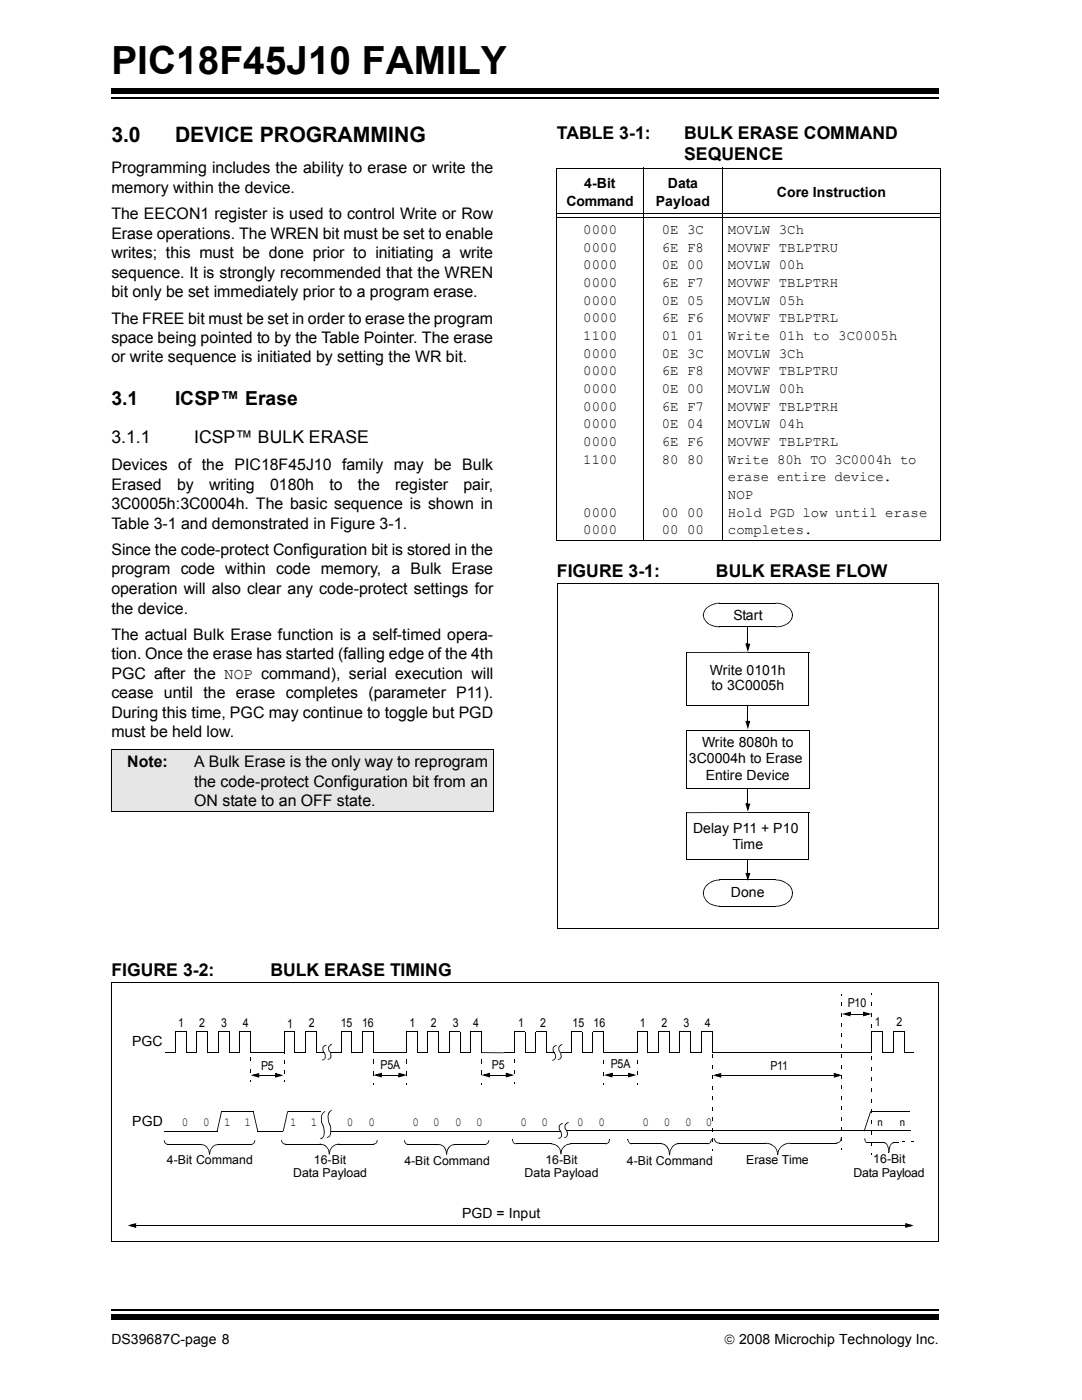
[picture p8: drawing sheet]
<svg xmlns="http://www.w3.org/2000/svg" width="216mm" height="279mm" viewBox="0 0 216 279" stroke-linecap="round" stroke-linejoin="round" font-family="sans-serif">
<path d="M22.2 19.6h165.1" fill="none" stroke="#000" stroke-width=".34"/>
<path d="M22.2 17.7h165.1v1.1h-165.1z" fill="#000"/>
<path d="M22.2 260.4h165.1v5.9h-165.1z" fill="#fff"/>
<path d="M22.2 261.4h165.1" fill="none" stroke="#000" stroke-width=".34"/>
<path d="M22.2 262.4h165.1v1.1h-165.1z" fill="#000"/>
<path d="M22.2 149.6h76.2v12.3h-76.2z" fill="#e6e6e6"/>
<g fill="none" stroke="#000" stroke-width=".2">
<path d="M111 33.5h76.7M111.1 33.6v74.3M128.4 33.4v74.6M144.2 33.4v74.6M187.7 33.6v74.3M111.2 42.6h76.4M111.2 43.5h76.4M111 108h76.7M111.2 116.4v68.9M111.2 116.5h76.1M187.2 116.5v68.9M137 130.1v10.7"/>
<path d="M143.6 120.4h11.3M143.6 125.1h11.3M149.2 130.2h12.3M149.2 125.2v3.3M161.4 130.2v10.7M22.1 149.6h76.4M22.2 149.7v12.2M98.4 149.7v12.2M136.8 157.4h24.7M136.9 145.7v11.7M136.9 145.8h24.7M136.9 140.8h24.5"/>
<path d="M149.2 140.8v3.1M149.2 157.3v3.1M161.5 145.8v11.7M22.1 161.9h76.4M136.9 171.5h24.5M137 162.1v9.4M143.6 175.6h11.3M149.2 162.2h12.3M149.2 171.5v2.8M161.4 162.2v9.4M111.1 185.3h76.1M143.6 180.9h11.3"/>
<path d="M32.9 210.1h2.1v-4.2h2.2v4.2h2.1v-4.2h2.1v4.2h2.2v-4.2h2.1v4.2h2.1v-4.2h2.2v4.2M50 210.1h6.7v-4.2h2.1v4.2h2.2v-4.2h2.1v4.2M51.7 214.6h3.2M66 210.1h2.1v-4.2h2.1v4.2h2.1v-4.2h2.2v4.2M74.4 210.1h6.8v-4.2h2.1v4.2M76.2 214.6h3.3M83.2 210.1h2.1v-4.2h2.2v4.2M142.2 210.1h31.8v-4.2h2.1v4.2M143.9 214.6h22.5M169.7 202.4h2.5M176.1 210.1h2.2v-4.2h2.1v4.2M51.4 225.7h5.1"/>
<path d="M64.7 225.7h47.1M143.5 228.1h9.2M157.6 228.1h9.3M173.8 221.8h7.6M27.2 244.6h153.4"/>
</g>
<path d="M137 130.2h12.2M137 162.2h12.2" fill="none" stroke="#000" stroke-width=".21"/>
<g fill="#000">
<path d="M140.2 122.8l.2 .1zM140.8 121.4l1.6-.9v.2l-1.5 .8-.5 1.3h-.2l.3-1zM140.2 122.7l.2-.1zM140.2 122.7h.2l.1 .5h-.2zM140.3 123.2h.2l.2 .5h-.2zM142.4 120.5l.6-.2v.2l-.6 .2zM143 120.3h.7v.2h-.7zM143.7 120.3l.1 .2zM143.7 125l.1 .2zM140.5 123.7l.2-.1 .7 .8 .5 .3 1.8 .3v.2a3.5 3.5 0 0 1-3.2-1.5zM149 128.5h.2v.3h-.2zM148.8 128.5l.3 .1 .3 .9-.3 .1 .2-1 .3 .1-.4 .1v-.3h.5l-.5 1.6z"/>
<path d="M154.7 120.3l.1 .2zM154.7 125l.1 .2zM154.8 120.3a3.7 3.7 0 0 1 3.1 1.5l-.1 .1-.3-.4-.9-.6-1.2-.4h-.6zM154.8 125h.6v.2h-.6zM155.4 125l.7-.1v.1l-.7 .2zM157.8 121.9l.1-.1 .3 .5-.2 .1zM158 122.8l.2 .1zM158 122.6l.2 .1zM158 122.3h.2v.5h-.2zM158 122.7h.2a2.59 2.59 0 0 1-2.1 2.3v-.1l1-.5 .4-.4 .5-.8zM149 143.9h.2v.3h-.2zM148.8 143.9l.3 .1 .3 .9-.3 .1 .2-1 .3 .1-.4 .1v-.3h.5l-.5 1.7z"/>
<path d="M140.2 178.3l.2 .1zM141.3 176.3l1.1-.6v.2l-1 .6-.4 .3-.3 .5-.3 1h-.2a2.41 2.41 0 0 1 1.1-2zM140.2 178.2l.2-.1zM140.2 178.2h.2l.1 .5-.2 .1zM140.3 178.8l.2-.1 .2 .6h-.2zM142.4 175.7l.6-.1v.1l-.6 .2zM143 175.6l.7-.1v.2h-.7zM143.7 175.5l.1 .2zM149 174.2h.2v.4h-.2zM149 160.4h.2v.3h-.2zM148.7 174.2l.4 .1 .3 .9-.3 .1 .2-1 .3 .1-.4 .2v-.4h.5l-.5 1.6zM148.7 160.4l.4 .1 .3 .8-.3 .1 .2-.9 .3 .1-.4 .1v-.3h.5l-.5 1.6z"/>
<path d="M154.7 175.5l.1 .2zM154.8 175.5a3.7 3.7 0 0 1 3.1 1.7l-.1 .1-.3-.5-.9-.6-1.2-.5h-.6zM157.8 177.3l.1-.1 .3 .5-.2 .1zM158 178.3l.2 .1zM158 178.1l.2 .1zM158 177.7h.2v.6h-.2zM158 178.2h.2a2.66 2.66 0 0 1-2.1 2.5v-.1l.5-.2 .9-.7 .5-1zM143.7 180.8l.1 .1zM140.5 179.3l.2-.1 .3 .5 .9 .7 1.8 .4v.1a3.4 3.4 0 0 1-3.2-1.6zM154.7 180.8l.1 .1zM154.8 180.8l.6-.1v.2h-.6zM155.4 180.7l.7-.1v.1l-.6 .2z"/>
<path d="M167.8 198.3h.2v.4h-.2zM173.9 198.3h.1v.3h-.1zM51.4 214.3h.3v.3h-.3zM50 214.6l1.7-.5-.1 .4-.9 .3-.1-.4 1 .3-.1 .3-.1-.4h.3v.5zM54.9 214.1l1.7 .5-1.7 .5 .1-.4 .9-.3 .1 .4-1-.3 .1-.3 .1 .4h-.3zM54.9 214.6h.3v.3h-.3zM56.6 215.6h.2v.4h-.2zM56.6 213.6h.2v.7h-.2zM56.6 211.6h.2v.7h-.2zM56.6 210h.2v.4h-.2zM63.1 210h1.6v.2h-1.6zM74.4 216.2h.2v.3h-.2z"/>
<path d="M74.4 213.8h.2v.8h-.2zM74.4 211.5h.2v.8h-.2zM74.4 209.6h.2v.4h-.2zM75.9 214.3h.3v.3h-.3zM74.5 214.6l1.7-.5-.1 .4-.9 .2-.1-.3 1 .2-.1 .4-.1-.4h.3v.4zM79.5 214.1l1.7 .5-1.7 .4 .1-.4 .9-.2 .1 .3-1-.2 .1-.4 .1 .5h-.3zM79.5 214.6h.3v.2h-.3zM81.1 216.1h.1v.4h-.1zM81.1 213.8h.1v.8h-.1zM81.1 211.4h.1v.8h-.1zM81.1 209.5h.1v.4h-.1zM143.6 214.3h.3v.3h-.3z"/>
<path d="M142.2 214.6l1.7-.5-.1 .4-.9 .3-.1-.4 1 .3-.1 .3-.1-.4h.3v.5zM166.4 214.1l1.7 .5-1.7 .5 .1-.4 .9-.3 .1 .4-1-.3 .1-.3 .1 .4h-.3zM166.4 214.6h.3v.3h-.3zM167.8 218.8h.2v.6h-.2zM167.8 216.7h.2v.7h-.2zM167.8 214.6h.2v.7h-.2zM167.8 212.5h.2v.7h-.2zM167.8 210.5h.2v.6h-.2zM167.8 208.4h.2v.7h-.2zM167.8 206.3h.2v.7h-.2zM167.8 204.2h.2v.7h-.2zM167.8 202.2h.2v.6h-.2z"/>
<path d="M167.8 200.1h.2v.7h-.2zM169.4 202.1h.3v.3h-.3zM168 202.4l1.7-.5-.1 .4-.9 .2-.1-.3 1 .3-.1 .3-.1-.4h.3v.4zM172.2 201.9l1.7 .5-1.7 .4 .1-.3 .9-.3 .1 .3-1-.2 .1-.4 .2 .5h-.4zM172.2 202.4h.4v.2h-.4zM173.9 217.2h.1v.7h-.1zM173.9 215.1h.1v.7h-.1zM173.9 212.9h.1v.7h-.1zM173.9 210.8h.1v.7h-.1zM173.9 208.6h.1v.8h-.1zM173.9 206.5h.1v.7h-.1zM173.9 204.4h.1v.7h-.1z"/>
<path d="M173.9 202.2h.1v.7h-.1zM173.9 200.1h.1v.7h-.1zM142.4 227.1l.2 .1zM142.4 227.2h.2l.1 .4h-.2zM142.5 227.6l.2-.1 .2 .3-.1 .1zM143.6 228.1v.1zM142.9 227.8l.7 .3v.1l-.8-.3zM152.6 228.1l.1 .1zM152.7 228.1a2.62 2.62 0 0 1 2.4 1.4l-.2 .1-.5-.8-.7-.4-1-.2zM154.9 229.6l.2-.1 .1 .5h-.1zM155.1 230.4l.2 .1zM155.9 228.7l.8-.5 .1 .2-.8 .4-.3 .4-.3 .4-.1 .8h-.2l.2-.9z"/>
<path d="M155.1 230h.1l.1 .4h-.2zM156.7 228.2l.5-.1v.2l-.4 .1zM157.2 228.1h.4v.1l-.4 .1zM157.6 228.1l.1 .1zM166.7 228.1l.1 .1zM166.8 228.1l.4-.1 .1 .1-.5 .1zM167.2 228l.3-.2 .1 .1-.3 .2zM167.8 229.1h.2v.4h-.2zM167.8 227h.2v.7h-.2zM167.8 225h.2v.7h-.2zM167.8 222.9h.2v.7h-.2zM167.8 220.8h.2v.7h-.2z"/>
<path d="M167.8 227.1l.1 .1zM167.8 227.2h.1v.4l-.3 .3-.1-.1zM173.7 221.8h.1l-1.3 4-.2-.1zM173.9 230.1h.1v.3h-.1zM173.9 227.9h.1v.7h-.1zM173.9 225.8h.1v.7h-.1zM173.9 223.6h.1v.7h-.1zM173.9 221.5h.1v.7h-.1zM173.9 219.3h.1v.8h-.1zM26.8 244.3h.4v.3h-.4zM25.5 244.6l1.7-.5-.1 .4-.9 .2-.1-.3 1 .3-.1 .3-.2-.4h.4v.4zM180.6 244.1l1.7 .5-1.7 .4 .2-.3 .9-.3v.3l-.9-.2v-.3l.2 .4h-.4z"/>
<path d="M180.6 244.6h.4v.2h-.4z"/>
</g>
<g fill="#000">
<path d="M149 128.6h.5l-.3 .9zM149 144h.5l-.3 .9zM149 174.4h.5l-.3 .8zM149 160.5h.5l-.3 .9zM50.7 214.6l.9-.3v.6zM55 214.3l.9 .3-.9 .3zM75.1 214.6l.9-.3v.5zM79.7 214.3l.9 .3-.9 .2zM142.9 214.6l.9-.3v.6zM166.5 214.3l.9 .3-.9 .3zM168.7 202.4l.8-.3v.5zM172.4 202.1l.9 .3-.9 .2z"/>
<path d="M26.1 244.6l.9-.3v.5zM180.8 244.3l.9 .3-.9 .2z"/>
</g>
<path d="M64.3 222.3l.3-.2h.9a3.2 3.2 0 0 0 .4 2.5l.1 1.7-.3 .4-.3 .3h-.9a3.4 3.4 0 0 0-.3-3.1l-.1-.7z" fill-rule="evenodd" fill="#fff"/>
<path d="M44.1 221.8l.2 .1-.9 4-.2-.1zM50.5 221.9h.1l.9 3.8-.2 .1zM63.9 227.2l.1 .1zM64 227.2l.2-.2 .1 .2-.3 .1zM64.2 227l.2-.2 .2 .2-.3 .2zM64.8 221.8l.1 .1zM64.5 222l.3-.2 .1 .1-.3 .2-.3 .5v1.6a3.5 3.5 0 0 1 .3 2.8l-.2-.2 .2-.3-.1-1.4a3.2 3.2 0 0 1-.2-2.9zM65.2 227l.2 .1zM65.3 226.9l.2-.1 .1 .2-.2 .1zM65.7 226.6l.2 .1-.3 .3-.1-.2zM66.1 221.5l.1 .1zM65.6 222l.5-.5 .1 .1-.5 .5-.2 .7 .3 1.4a3.1 3.1 0 0 1 .1 2.5l-.2-.1 .2-.3v-1.5a3.6 3.6 0 0 1-.3-2.8z" fill="#000"/>
<path d="M32.8 225.7h10.6M44.2 221.8h6.5" fill="none" stroke="#000" stroke-width=".2"/>
<path d="M64.6 208.9l.3-.2h.7a1.48 1.48 0 0 0 .3 1.4l.1 .5-.2 .7-.3 .1h-.8a1.33 1.33 0 0 0-.2-1.7l-.1-.3z" fill-rule="evenodd" fill="#fff"/>
<path d="M64.2 211.5l.1 .1zM64.3 211.5l.2-.1 .1 .2h-.3zM64.5 211.4l.2-.1 .1 .1-.2 .2zM65 208.5l.2 .2zM64.4 209l.6-.5 .1 .2-.5 .3v.7a1.41 1.41 0 0 1 .2 1.7v-.9l-.4-.7zM65.4 211.3l.1 .2zM65.4 211.3h.3v.1l-.2 .1zM65.7 211.3l.1-.1 .1 .1-.2 .1zM66.1 208.3l.2 .2zM65.9 208.5l.2-.2 .1 .2-.5 .5v.6a1.29 1.29 0 0 1 .2 1.7l.1-1.1a1.14 1.14 0 0 1-.1-1.7z" fill="#000"/>
<path d="M87.5 210.1h2.2v-4.2h2.1v4.2M91.8 210.1h2.1v-4.2h2.2v4.2M100.5 210.1h2.2v-4.2h2.1v4.2M104.8 210.1h2.1v-4.2h2.2v4.2M111.9 210.1h2.1v-4.2h2.2v4.2h2.1v-4.2h2.1v4.2" fill="none" stroke="#000" stroke-width=".2"/>
<path d="M110.5 208.9l.3-.1h.7a1.48 1.48 0 0 0 .3 1.4l.2 .5-.1 .4-.5 .4h-.7a1.33 1.33 0 0 0-.3-1.7v-.4z" fill-rule="evenodd" fill="#fff"/>
<g fill="#000">
<path d="M49.9 215.6h.1v.4h-.1zM49.9 213.3h.1v.8h-.1zM49.9 211h.1v.7h-.1zM49.9 209.1h.1v.3h-.1zM96 216.1h.1v.3h-.1zM96 213.7h.1v.8h-.1zM96 211.4h.1v.8h-.1zM96 209.5h.1v.4h-.1zM96 210l.1 .2zM97.5 214.3h.3v.3h-.3zM96.1 214.6l1.7-.5-.1 .4-.9 .2-.1-.3 1 .2-.1 .4-.1-.4h.3v.4zM100.5 210l.1 .2z"/>
<path d="M100.9 214.1l1.7 .5-1.7 .4 .1-.4 .9-.2 .1 .3-1-.2 .1-.4 .2 .5h-.4zM100.9 214.6h.4v.2h-.4zM102.6 216h.1v.3h-.1zM102.6 213.6h.1v.8h-.1zM102.6 211.3h.1v.8h-.1zM102.6 209.4h.1v.3h-.1zM109 210h1.7v.2h-1.7zM110.2 211.5l.1 .2zM110.2 211.5h.2l.1 .1-.2 .1zM110.6 211.3l.1 .2-.2 .1-.1-.1zM111 208.5l.1 .2zM110.3 209l.7-.5v.2l-.5 .4v.6a1.41 1.41 0 0 1 .2 1.8l-.1-.2 .1-.1v-.7l-.4-.7z"/>
<path d="M111.3 211.4l.1 .2zM111.4 211.4l.2-.1v.2l-.2 .1zM111.6 211.3l.1-.1 .1 .1-.2 .2zM112.1 208.4l.1 .1zM111.8 208.5l.3-.1v.1l-.5 .5v.6a1.54 1.54 0 0 1 .2 1.7l-.1-.1 .2-.2-.1-.7-.1-.3a1 1 0 0 1 .1-1.5zM120.4 216.3h.2v.3h-.2zM120.4 213.9h.2v.8h-.2zM120.4 211.6h.2v.8h-.2zM120.4 209.7h.2v.3h-.2zM121.9 214.3h.3v.3h-.3zM120.5 214.6l1.7-.5-.1 .4-.9 .2-.1-.3 1 .2-.1 .4-.1-.4h.3v.4zM125.3 214.1l1.7 .5-1.7 .4 .1-.4 .9-.2 .1 .3-1-.2 .1-.4 .1 .5h-.3z"/>
<path d="M125.3 214.6h.3v.2h-.3zM127 216.2h.2v.3h-.2zM127 213.8h.2v.8h-.2zM127 211.5h.2v.8h-.2zM127 209.6h.2v.3h-.2zM142.1 218.8h.2v.7h-.2zM142.1 216.7h.2v.7h-.2zM142.1 214.6h.2v.7h-.2zM142.1 212.5h.2v.7h-.2zM142.1 210.4h.2v.7h-.2zM142.1 208.7h.2v.3h-.2zM180.3 210h1.9v.2h-1.9z"/>
<path d="M142.1 229.2h.2v.4h-.2zM142.1 227.1h.2v.8h-.2zM142.1 225.1h.2v.7h-.2zM142.1 223h.2v.7h-.2zM142.1 220.9h.2v.7h-.2z"/>
</g>
<path d="M96.7 214.6l.9-.3v.5zM101.1 214.3l.9 .3-.9 .2zM121.2 214.6l.8-.3v.5zM125.5 214.3l.9 .3-.9 .2z" fill="#000"/>
<path d="M97.8 214.6h3.1M120.4 210.1h6.7v-4.3h2.1v4.3h2.2v-4.3h2.2v4.3h2.1v-4.2h2.1v4.2M122.2 214.6h3.1M137.9 210.1h2.1v-4.3h2.2v4.3" fill="none" stroke="#000" stroke-width=".2"/>
<path d="M96.1 210.1h4.4" fill="none" stroke="#000" stroke-width=".21"/>
<path d="M111.8 224.5l.2-.2 .8 .1a1.33 1.33 0 0 0 .3 1.3l.1 1-.6 .3h-.8a1.21 1.21 0 0 0-.2-1.6v-.7z" fill-rule="evenodd" fill="#fff"/>
<g fill="#000">
<path d="M32.7 227.6h.2zM32.7 227.6h.2v.3h-.1zM32.8 227.9h.1l.2 .2-.2 .1zM33.6 228.3v.2zM32.9 228.2l.2-.1 .5 .2-.1 .2zM40 228.3v.2zM40.1 228.3l.7 .1 .6 .5-.2 .1-.5-.4-.7-.1zM41.2 229l.2-.1 .3 .7h-.1zM41.7 230.3l.2 .1zM42.3 228.9l.2-.2 .2 .1-.7 .8-.1 .7h-.2l.2-.7zM41.6 229.6h.1l.2 .7h-.2zM41.7 230.3h.2z"/>
<path d="M42.5 228.7l.4-.3v.2l-.3 .2zM42.9 228.4l.7-.1v.2l-.7 .1zM43.6 228.3l.1 .2zM50 228.3l.1 .2zM50.1 228.3l.3-.1v.2l-.3 .1zM50.4 228.2l.2-.1 .1 .1-.3 .2zM50.8 227.5l.1 .1zM50.8 227.6h.1l-.2 .6-.1-.1zM56.1 227.5h.2zM56.1 227.6h.2v.3h-.2zM56.1 227.9l.2-.1 .2 .3h-.2zM57 228.3v.1z"/>
<path d="M56.3 228.1h.2l.5 .2v.1zM63.8 228.2v.2zM63.9 228.2l.7 .2 .6 .5-.1 .1-.5-.4-.8-.2zM65.1 229l.1-.1 .5 .6h-.2zM65.6 230.3l.2 .1zM66.2 228.9l.3-.3 .1 .1-.6 .8-.2 .8h-.2l.2-.8zM65.5 229.5h.2l.1 .8h-.2zM65.6 230.3h.2zM66.5 228.6l.3-.2 .1 .2-.3 .1zM66.8 228.4l.8-.2v.2l-.7 .2zM67.6 228.2l.1 .2zM74.4 228.3l.1 .1z"/>
<path d="M74.5 228.3l.3-.1v.2h-.3zM74.8 228.2l.2-.1 .1 .1-.3 .2zM75.2 227.5l.2 .1zM75.2 227.6h.2l-.3 .6-.1-.1zM80.6 227.6h.2zM80.6 227.6h.2l.1 .3h-.2zM80.7 227.9h.2l.1 .2-.2 .1zM81.3 228.3l.1 .2zM81.4 228.3l.1 .2zM80.8 228.2l.2-.1 .4 .2v.2zM87.4 228.3l.1 .2zM87.5 228.3l.6 .1 .6 .5-.1 .1-.5-.4-.6-.1z"/>
<path d="M88.6 229l.1-.1 .4 .7h-.2zM89 230.3l.2 .1zM89.5 228.9l.3-.2 .1 .1-.6 .8-.1 .7h-.2l.2-.8zM88.9 229.6h.2l.1 .7h-.2zM89 230.3h.2zM89.8 228.7l.3-.3 .1 .2-.3 .2zM90.1 228.4l.7-.1v.2l-.6 .1zM90.8 228.3l.1 .2zM96.7 228.3l.2 .2zM96.8 228.3l.3-.1v.2l-.2 .1zM97.1 228.2l.2-.1 .1 .1-.3 .2zM97.5 227.5l.1 .1z"/>
<path d="M97.5 227.6h.1l-.2 .6-.2-.1zM102.2 227.4l.2 .1zM102.2 227.5h.2v.3h-.2zM102.2 227.8h.2l.2 .2-.2 .1zM103 228.2l.1 .2zM103.1 228.2l.1 .2zM102.4 228.1l.2-.1 .5 .2v.2l-.4-.1zM110 228.2v.2zM110.1 228.2l.7 .2 .7 .4-.2 .2-.5-.5-.8-.1zM111.3 227.1l.2 .2zM111.3 228.9l.2-.1 .3 .7h-.1zM111.4 227.1l.3-.1v.2l-.2 .1z"/>
<path d="M111.8 230.2l.2 .1zM112.4 228.8l.3-.2 .2 .1-.8 .8-.1 .8-.2-.1 .2-.7zM111.7 229.5h.1l.2 .7-.2 .1zM111.7 227l.1-.1 .1 .1-.1 .2zM111.8 230.3h.2zM112.1 224.1l.2 .2zM111.7 224.4l.4-.3 .1 .2-.5 .3v.7a1.69 1.69 0 0 1 .4 1.6l-.2 .1-.1-.1 .2-.1v-.4l-.5-1v-.5zM112.5 227l.1 .1zM112.7 228.6l.4-.2v.1l-.3 .2zM112.6 227l.2-.1 .1 .1-.3 .1zM112.8 226.9l.2-.1 .1 .1-.2 .1zM113.1 228.4l.7-.2 .1 .2-.8 .1z"/>
<path d="M113.3 224l.2 .1zM113 224.1l.3-.1 .1 .1-.6 .5 .1 .6 .1 .3a1.08 1.08 0 0 1 .1 1.4l-.1-.1 .2-.6-.2-.5a1.05 1.05 0 0 1 0-1.6zM113.8 228.2l.2 .2zM120.8 228.2l.1 .2zM120.7 228.2l.1 .2zM120.8 228.2l.3-.1v.2l-.3 .1zM121.1 228.1l.2-.1 .1 .1-.3 .2zM121.5 227.4l.2 .1zM121.5 227.5h.2l-.1 .4-.2 .2-.1-.1 .2-.2zM125.2 227.3l.2 .1zM125.2 227.4h.2v.3h-.1zM125.3 227.7h.1l.2 .3-.1 .1z"/>
<path d="M125.9 228.2l.1 .2zM126.1 228.2v.2zM125.5 228.1l.1-.1 .5 .2-.1 .2zM131.9 228.2l.1 .2zM132 228.2l.7 .2 .5 .5-.1 .1-.5-.5-.6-.1zM133.1 229l.1-.1 .4 .7h-.2zM133.5 230.4l.2 .2zM134.3 228.6l.3-.2 .1 .1-.5 .5-.4 .6-.1 .9-.2-.1a2.67 2.67 0 0 1 .8-1.8zM133.4 229.6h.2l.1 .8-.2 .1zM133.5 230.5l.2-.1zM134.6 228.4l.3-.2 .1 .2-.3 .1zM134.9 228.2h.4v.2h-.4z"/>
<path d="M135.3 228.2v.2zM141.2 228.2l.1 .2zM141.1 228.2l.2 .2zM141.2 228.2l.3-.1v.2l-.2 .1zM141.5 228.1l.2-.1 .1 .1-.3 .2zM141.9 227.3l.1 .1zM141.9 227.4h.1l-.2 .7-.2-.1zM172.5 227.2l.1-.1zM172.5 227.3l.1-.1 .2 .6-.2 .1zM172.6 227.9l.2-.1 .1 .1-.1 .1zM172.9 227.9l.1 .2zM173 227.9v.2z"/>
<path d="M172.8 227.9h.2v.2l-.2-.1zM176.4 227.9v.2zM176.5 227.9l.3 .2 .4 .5h-.2l-.3-.4-.3-.1zM177 228.6h.2l.2 .6h-.2zM177.3 230l.2 .1zM177.5 228.6h.2l-.2 1.4h-.2zM177.2 229.2h.2l.1 .8h-.2zM177.9 228.1l.1 .1-.3 .4-.1-.1zM177.9 228.1l.4-.2v.2l-.3 .2zM178.3 227.9l.1 .2zM181.8 227.9l.1 .2zM181.7 227.9l.1 .2z"/>
<path d="M181.8 227.9h.1l.1 .2h-.2zM182 227.8l.2 .1-.2 .2-.1-.2zM182.1 227.1l.2 .2zM182.1 227.2l.2 .1-.1 .6-.2-.1z"/>
</g>
<g fill="none" stroke="#000" stroke-width=".2">
<path d="M33.4 228.4h6.7M43.5 228.4h6.7M56.9 228.4h7M67.5 228.4h7M81.4 228.4h6.1M90.7 228.4h6.2M103.1 228.3h7M113 225.7h68.7M113.7 228.3h7.1M126 228.3h6M135.2 228.3h6M173 228h3.5"/>
<path d="M178.2 228h3.6"/>
</g>
<g fill="#fff">
<path d="M179.5 226.9h4v1.3h-4z"/>
<path d="M179.5 226.8h4.1v.2h-4.1z"/>
<path d="M183.4 226.9h.2v1.4h-.2z"/>
<path d="M179.4 228.1h4.1v.2h-4.1z"/>
<path d="M179.4 226.8h.1v1.4h-.1z"/>
</g>
<path d="M57.3 221.8h.2l-.9 4-.2-.1zM180 227.8l.1 .1zM180.1 227.8h.4v.1h-.4zM181.9 227.8v.1zM181.9 227.8h.4v.1h-.4z" fill="#000"/>
<path d="M22.3 196.1h165M22.3 196v51.7M187.2 196.1v51.7M57.4 221.8h6.5M22.2 247.7h165" fill="none" stroke="#000" stroke-width=".2"/>
<text font-size="7.7" x="22.2" y="14.7">PIC18F45J10 FAMILY</text>
<g font-size="4.2">
<text x="22.2" y="28.3">3.0</text>
<text x="34.9" y="28.3">DEVICE PROGRAMMING</text>
</g>
<g font-size="3.9">
<text x="22.2" y="80.9">3.1</text>
<text x="34.9" y="80.9">ICSPô Erase</text>
</g>
<g font-size="3.5">
<text x="111.1" y="27.7">TABLE 3-1:</text>
<text x="136.5" y="27.7">BULK ERASE COMMAND</text>
<text x="136.5" y="32">SEQUENCE</text>
<text x="22.2" y="88.4">3.1.1</text>
<text x="38.7" y="88.4">ICSPô BULK ERASE</text>
<text x="111.1" y="115.2">FIGURE 3-1:</text>
<text x="142.9" y="115.2">BULK ERASE FLOW</text>
<text x="22.2" y="194.8">FIGURE 3-2:</text>
<text x="54" y="194.8">BULK ERASE TIMING</text>
</g>
<g font-size="3.2">
<text x="22.2" y="34.6">Programming includes the ability to erase or write the</text>
<text x="22.2" y="38.5">memory within the device.</text>
<text x="22.2" y="43.7">The EECON1 register is used to control Write or Row</text>
<text x="22.2" y="47.6">Erase operations. The WREN bit must be set to enable</text>
<text x="22.2" y="51.5">writes; this must be done prior to initiating a write</text>
<text x="22.2" y="55.4">sequence. It is strongly recommended that the WREN</text>
<text x="22.2" y="59.3">bit only be set immediately prior to a program erase.</text>
<text x="22.2" y="64.6">The FREE bit must be set in order to erase the program</text>
<text x="22.2" y="68.5">space being pointed to by the Table Pointer. The erase</text>
<text x="22.2" y="72.3">or write sequence is initiated by setting the WR bit.</text>
<text x="22.2" y="93.9">Devices of the PIC18F45J10 family may be Bulk</text>
<text x="22.2" y="97.7">Erased</text>
<text x="22.2" y="101.6">3C0005h:3C0004h. The basic sequence is shown in</text>
<text x="35.3" y="97.7">by</text>
<text x="41.7" y="97.7">writing</text>
<text x="53.9" y="97.7">0180h</text>
<text x="65.7" y="97.7">to</text>
<text x="71.4" y="97.7">the</text>
<text x="78.9" y="97.7">register</text>
<text x="92.5" y="97.7">pair,</text>
<text x="22.2" y="105.5">Table 3-1 and demonstrated in Figure 3-1.</text>
<text x="22.2" y="110.8">Since the code-protect Configuration bit is stored in the</text>
<text x="22.2" y="114.7">program code within code memory, a Bulk Erase</text>
<text x="22.2" y="118.5">operation will also clear any code-protect settings for</text>
<text x="22.2" y="122.4">the device.</text>
<text x="22.2" y="127.7">The actual Bulk Erase function is a self-timed opera-</text>
<text x="22.2" y="131.6">tion. Once the erase has started (falling edge of the 4th</text>
<text x="22.2" y="135.5">PGC after the NOP command), serial execution will</text>
<text x="22.2" y="139.4">cease until the erase completes (parameter P11).</text>
<text x="22.2" y="143.2">During this time, PGC may continue to toggle but PGD</text>
<text x="22.2" y="147.1">must be held low.</text>
<text x="25.4" y="153.1">Note:</text>
<text x="38.7" y="153.1">A Bulk Erase is the only way to reprogram</text>
<text x="38.7" y="157">the code-protect Configuration bit from an</text>
<text x="38.7" y="160.9">ON state to an OFF state.</text>
</g>
<g font-size="2.8">
<text x="113" y="41">Command</text>
<text x="116.6" y="37.5">4-Bit</text>
<text x="130.9" y="41">Payload</text>
<text x="133.3" y="37.5">Data</text>
<text x="155" y="39.3">Core Instruction</text>
<text x="116.4" y="46.7">0000</text>
<text x="132" y="46.7">0E 3C</text>
<text x="145.2" y="46.7">MOVLW 3Ch</text>
<text x="116.4" y="50.2">0000</text>
<text x="116.4" y="53.7">0000</text>
<text x="132" y="50.2">6E F8</text>
<text x="132" y="53.7">0E 00</text>
<text x="145.2" y="50.2">MOVWF TBLPTRU</text>
<text x="145.2" y="53.7">MOVLW 00h</text>
<text x="116.4" y="57.3">0000</text>
<text x="132" y="57.3">6E F7</text>
<text x="145.2" y="57.3">MOVWF TBLPTRH</text>
<text x="116.4" y="60.8">0000</text>
<text x="116.4" y="64.3">0000</text>
<text x="132" y="60.8">0E 05</text>
<text x="132" y="64.3">6E F6</text>
<text x="145.2" y="60.8">MOVLW 05h</text>
<text x="145.2" y="64.3">MOVWF TBLPTRL</text>
<text x="116.4" y="67.9">1100</text>
<text x="116.4" y="71.4">0000</text>
<text x="132" y="67.9">01 01</text>
<text x="132" y="71.4">0E 3C</text>
<text x="145.2" y="67.9">Write 01h to 3C0005h</text>
<text x="145.2" y="71.4">MOVLW 3Ch</text>
<text x="116.4" y="74.9">0000</text>
<text x="132" y="74.9">6E F8</text>
<text x="145.2" y="74.9">MOVWF TBLPTRU</text>
<text x="116.4" y="78.5">0000</text>
<text x="116.4" y="82">0000</text>
<text x="132" y="78.5">0E 00</text>
<text x="132" y="82">6E F7</text>
<text x="145.2" y="78.5">MOVLW 00h</text>
<text x="145.2" y="82">MOVWF TBLPTRH</text>
<text x="116.4" y="85.5">0000</text>
<text x="116.4" y="89">0000</text>
<text x="132" y="85.5">0E 04</text>
<text x="132" y="89">6E F6</text>
<text x="145.2" y="85.5">MOVLW 04h</text>
<text x="145.2" y="89">MOVWF TBLPTRL</text>
<text x="116.4" y="92.6">1100</text>
<text x="132" y="92.6">80 80</text>
<text x="145.2" y="92.6">Write 80h TO 3C0004h to</text>
<text x="145.2" y="96.1">erase entire device.</text>
<text x="145.2" y="99.6">NOP</text>
<text x="116.4" y="103.1">0000</text>
<text x="116.4" y="106.7">0000</text>
<text x="132" y="103.1">00 00</text>
<text x="132" y="106.7">00 00</text>
<text x="145.2" y="103.1">Hold PGD low until erase</text>
<text x="145.2" y="106.7">completes.</text>
<text x="146.3" y="123.8">Start</text>
<text x="141.6" y="134.6">Write 0101h</text>
<text x="141.9" y="137.8">to 3C0005h</text>
<text x="140.1" y="149">Write 8080h to</text>
<text x="137.5" y="152.2">3C0004h to Erase</text>
<text x="140.8" y="155.7">Entire Device</text>
<text x="138.3" y="166.2">Delay P11 + P10</text>
<text x="146.1" y="169.4">Time</text>
<text x="145.8" y="179">Done</text>
<text x="26.4" y="208.8">PGC</text>
<text x="26.4" y="224.7">PGD</text>
<text x="92.2" y="243.1">PGD = Input</text>
<text x="22.2" y="268.2">DS39687C-page 8</text>
<text x="144.5" y="268.2">© 2008 Microchip Technology Inc.</text>
</g>
<g font-size="2.5">
<text x="169.2" y="201">P10</text>
<text x="35.6" y="204.9">1</text>
<text x="39.8" y="204.9">2</text>
<text x="44.2" y="204.9">3</text>
<text x="48.5" y="204.9">4</text>
<text x="57.3" y="205.1">1</text>
<text x="61.6" y="204.9">2</text>
<text x="68" y="204.9">15</text>
<text x="72.3" y="204.9">16</text>
<text x="81.7" y="205">1</text>
<text x="85.9" y="205">2</text>
<text x="90.3" y="205">3</text>
<text x="94.4" y="205">4</text>
<text x="103.4" y="205">1</text>
<text x="107.8" y="205">2</text>
<text x="114.3" y="205">15</text>
<text x="118.4" y="205">16</text>
<text x="127.7" y="205">1</text>
<text x="132" y="205">2</text>
<text x="136.4" y="205">3</text>
<text x="140.6" y="205">4</text>
<text x="174.6" y="204.7">1</text>
<text x="178.9" y="204.7">2</text>
<text x="52.1" y="213.5">P5</text>
<text x="75.9" y="213.3">P5A</text>
<text x="98.1" y="213.3">P5</text>
<text x="121.9" y="213.2">P5A</text>
<text x="153.7" y="213.6">P11</text>
<text x="36.3" y="224.8">0</text>
<text x="40.5" y="224.8">0</text>
<text x="44.7" y="224.8">1</text>
<text x="48.8" y="224.8">1</text>
<text x="57.9" y="224.7">1</text>
<text x="62" y="224.7">1</text>
<text x="69.2" y="224.8">0</text>
<text x="73.5" y="224.8">0</text>
<text x="82.3" y="224.8">0</text>
<text x="86.4" y="224.8">0</text>
<text x="90.8" y="224.8">0</text>
<text x="95" y="224.8">0</text>
<text x="103.8" y="224.8">0</text>
<text x="108" y="224.8">0</text>
<text x="115.1" y="224.8">0</text>
<text x="119.4" y="224.8">0</text>
<text x="128.2" y="224.8">0</text>
<text x="132.5" y="224.8">0</text>
<text x="136.7" y="224.8">0</text>
<text x="140.8" y="224.8">0</text>
<text x="33.3" y="232.3">4-Bit Command</text>
<text x="62.6" y="232.4">16-Bit</text>
<text x="80.7" y="232.4">4-Bit Command</text>
<text x="108.8" y="232.3">16-Bit</text>
<text x="125.1" y="232.4">4-Bit Command</text>
<text x="148.9" y="232.3">Erase Time</text>
<text x="174.2" y="232">16-Bit</text>
<text x="58.5" y="234.9">Data Payload</text>
<text x="104.7" y="234.8">Data Payload</text>
<text x="170.3" y="234.8">Data Payload</text>
</g>
<g font-size="2.1">
<text x="175.1" y="224.8">n</text>
<text x="179.5" y="224.8">n</text>
</g>
</svg>
